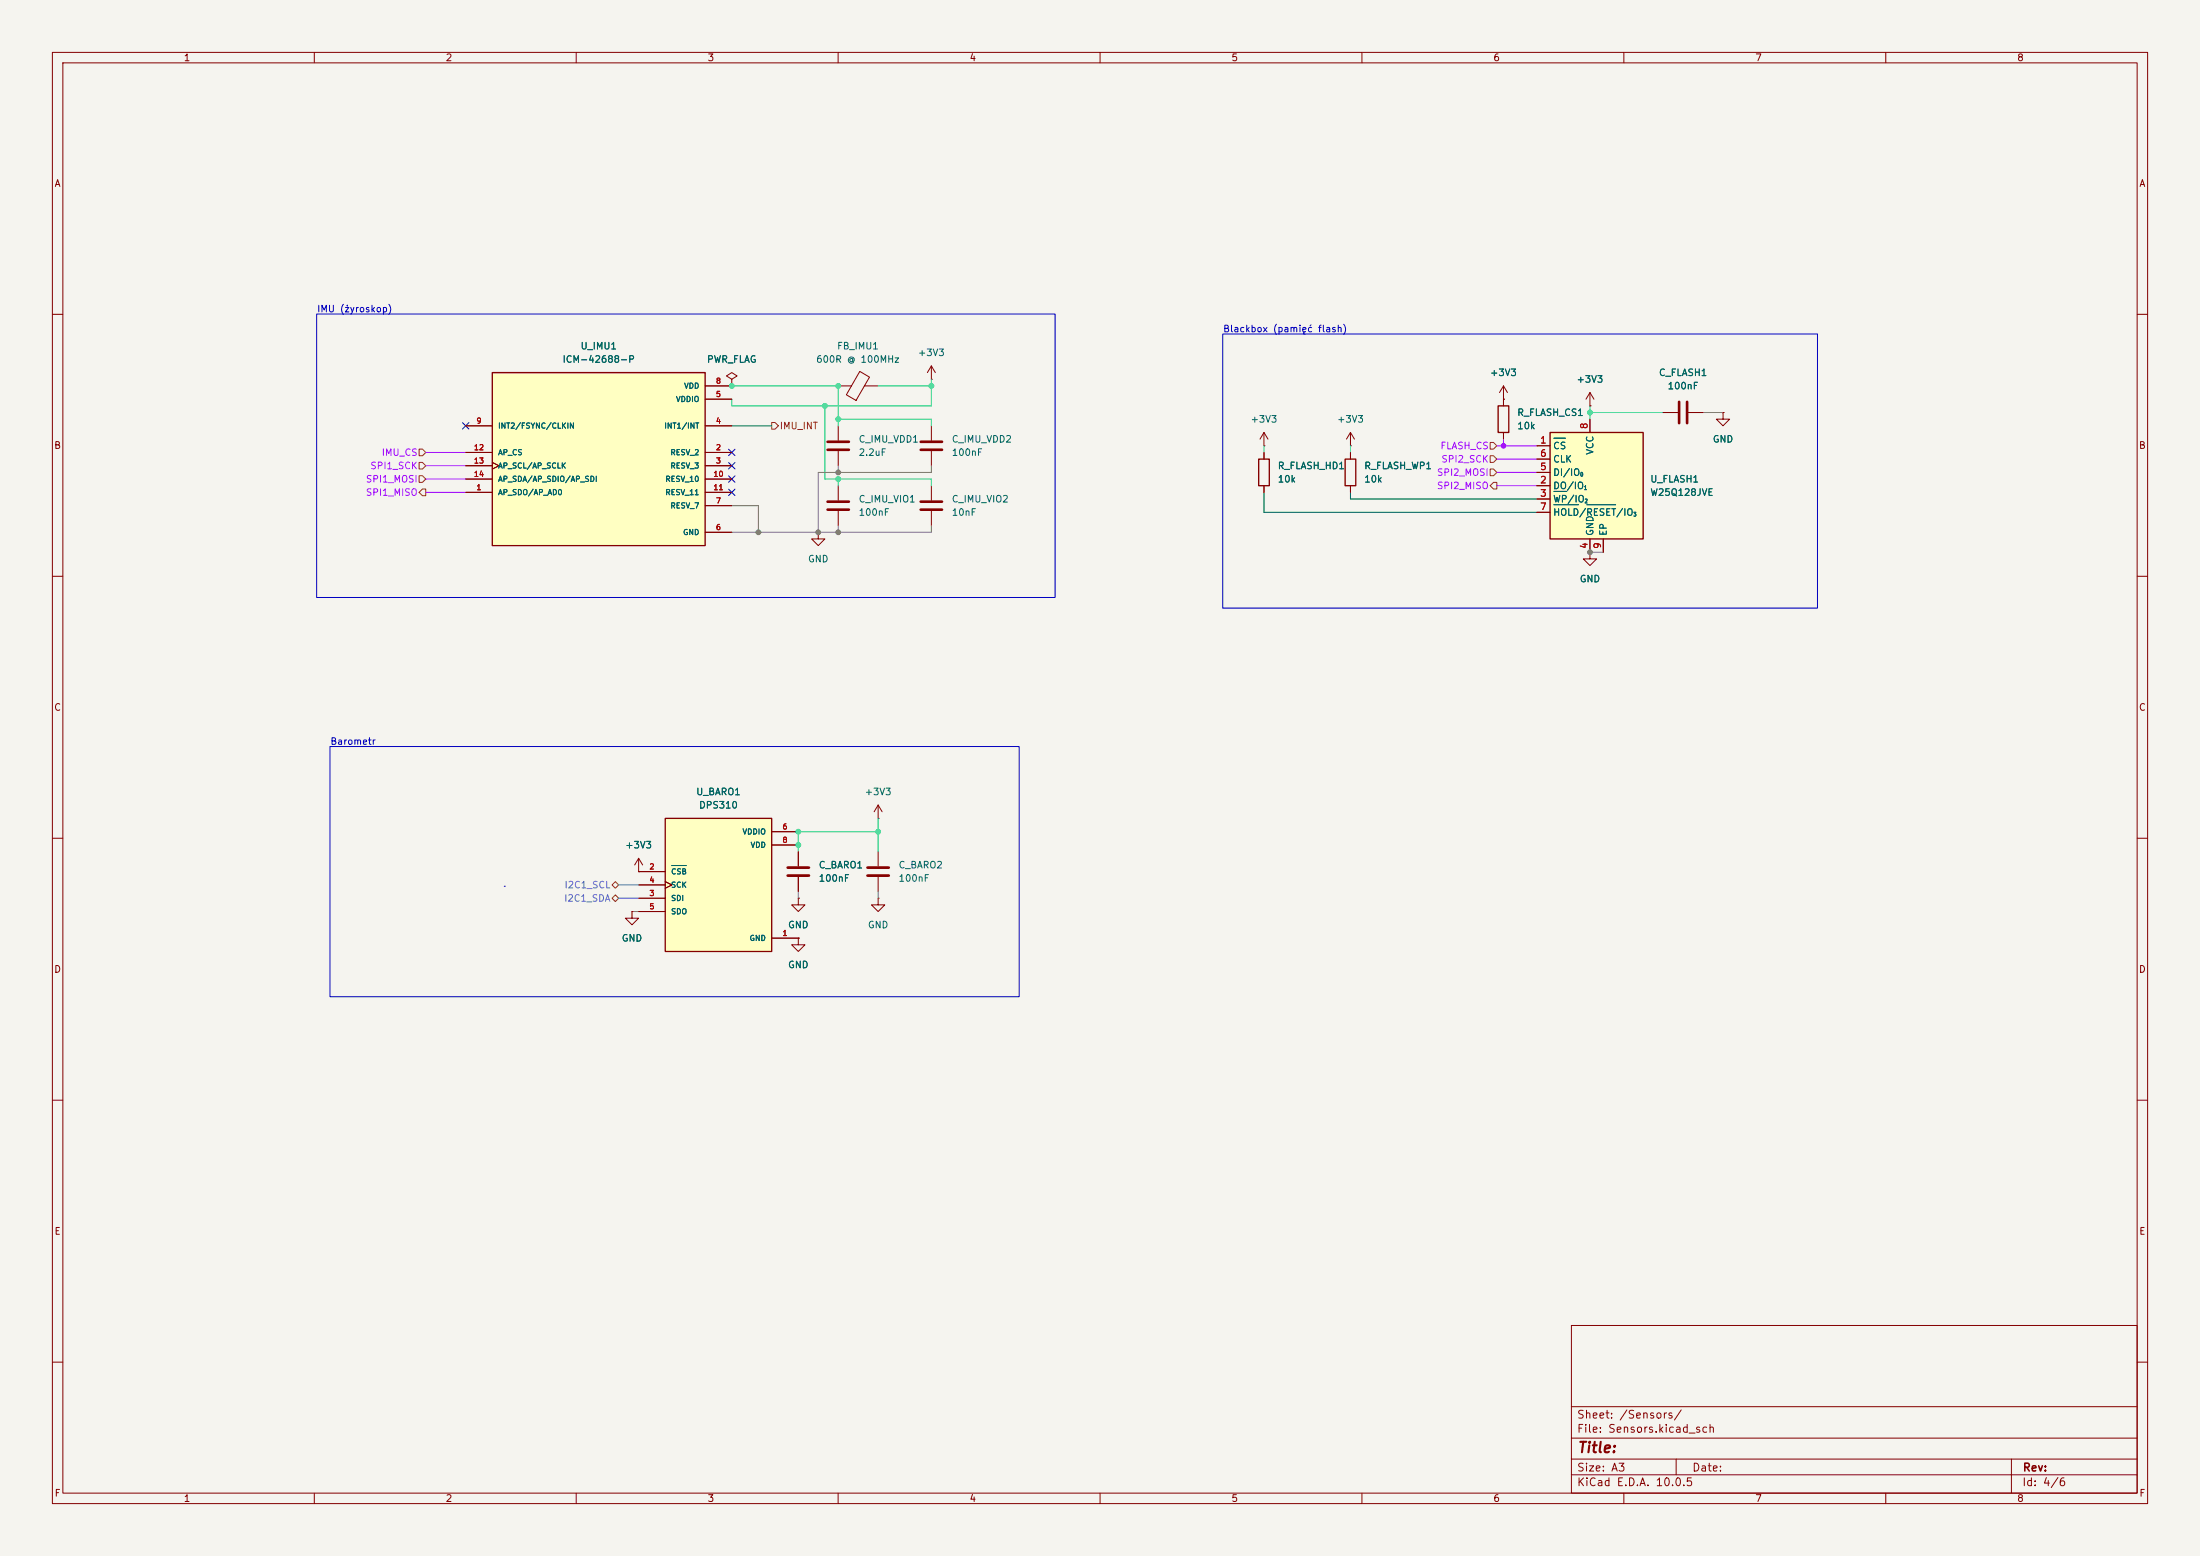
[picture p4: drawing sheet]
<svg xmlns="http://www.w3.org/2000/svg" width="420mm" height="297mm" viewBox="0 0 420 297" stroke-linecap="round" stroke-linejoin="round" font-family="sans-serif">
<path d="M0 0h420v297h-420z" fill="#f5f4ef" stroke="#f5f4ef" stroke-width=".19"/>
<g fill="none" stroke="#840000" stroke-width=".19">
<path d="M10 10h400v277h-400zM12 12h396v273h-396zM60 10v2M110 10v2M160 10v2M210 10v2M260 10v2M310 10v2M360 10v2M10 60h2M139.7 72.4l1-.6-1-.7-1 .7 1 .6v1.3M139.7 73.7h.1"/>
<path d="M317.5 78.7h2.8M322.3 78.7h2.8M328.9 78.7v1.3h1.3l-1.3 1.3-1.2-1.3h1.2M328.9 78.7h.1M408 60h2M177.8 81.3v2.8M177.8 86.1v2.8M177.8 92.7v2.8M177.8 97.5v2.8M241.3 85.1h.1M241.3 82.6v2.5M241.3 86.4v1.2"/>
<path d="M241.3 92.7v1.3M241.3 82.6l-.8 1.2M241.3 82.6l.8 1.2M257.8 85.1h.1M257.8 82.6v2.5M257.8 86.4v1.2M257.8 92.7v1.3M257.8 82.6l-.8 1.2M257.8 82.6l.8 1.2M10 110h2M156.2 101.6v1.3h1.3l-1.3 1.2-1.3-1.2h1.3M156.2 101.6h.1"/>
<path d="M408 110h2M10 160h2M408 160h2M10 210h2M408 210h2M300 253h108v32h-108zM10 260h2M300 278.5h108M300 274.5h108M300 268.5h108M320 278.5v3M384 278.5v6.5"/>
<path d="M408 260h2M60 285v2M110 285v2M160 285v2M210 285v2M260 285v2M300 281.5h108M310 285v2M360 285v2"/>
</g>
<path d="M320.5 76.7v4.1M322.1 76.7v4.1M175.8 95.8h4M175.8 97.3h4M175.8 84.3h4M175.8 85.9h4" fill="none" stroke="#840000" stroke-width=".51"/>
<path d="M240.3 87.6h2v5.1h-2zM256.8 87.6h2v5.1h-2z" fill="none" stroke="#840000" stroke-width=".25"/>
<path d="M94 71.1h40.6v33h-40.6z" fill="#ffffc2"/>
<path d="M94 71.1h40.6v33h-40.6z" fill="none" stroke="#840000" stroke-width=".25"/>
<g fill="none" stroke="#840000" stroke-width=".19">
<path d="M134.6 76.2h5.1M134.6 73.7h5.1M160 73.7h2.6M164.1 70.9l1.9 1.1-2.6 4.4-1.8-1zM165 73.7h2.6M177.8 72.4h.1M177.8 69.9l-.8 1.2M177.8 69.9l.8 1.2M177.8 69.9v2.5M303.5 77.5h.1M303.5 74.9l-.7 1.3M303.5 74.9l.8 1.3"/>
<path d="M303.5 74.9v2.6M88.9 94h5.1M88.9 86.4h5.1M88.9 88.9h5.1M88.9 81.3h5.1M88.9 91.4h5.1M94 88.3l1.2 .6-1.2 .6M134.6 94h5.1M134.6 86.4h5.1M134.6 88.9h5.1M134.6 81.3h5.1M134.6 96.5h5.1"/>
<path d="M134.6 91.4h5.1M160 81.3v2.8M160 86.1v2.8M160 92.7v2.8M160 97.5v2.8M134.6 101.6h5.1M167.6 156.2h.1M167.6 153.7l-.7 1.2M167.6 153.7l.8 1.2M167.6 153.7v2.5M152.4 171.5v1.2h1.3l-1.3 1.3-1.3-1.3h1.3M152.4 171.5h.1"/>
<path d="M152.4 179.1v1.2h1.3l-1.3 1.3-1.3-1.3h1.3M152.4 179.1h.1M152.4 162.6v2.8M152.4 167.4v2.8M167.6 171.5v1.2h1.3l-1.3 1.3-1.2-1.3h1.2M167.6 171.5h.1M167.6 162.6v2.8M167.6 167.4v2.8"/>
</g>
<path d="M158 95.8h4.1M158 97.3h4.1M158 84.3h4.1M158 85.9h4.1M150.4 165.6h4M150.4 167.1h4M165.6 165.6h4.1M165.6 167.1h4.1" fill="none" stroke="#840000" stroke-width=".51"/>
<path d="M127 156.2h20.3v25.4h-20.3z" fill="#ffffc2"/>
<path d="M286 77.5h2v5.1h-2zM127 156.2h20.3v25.4h-20.3z" fill="none" stroke="#840000" stroke-width=".25"/>
<g fill="none" stroke="#840000" stroke-width=".19">
<path d="M287 76.2h.1M287 73.7v3.8M287 73.7l-.7 1.2M287 73.7l.8 1.2M287 82.6v1.2M303.5 105.4v1.3h1.3l-1.3 1.3-1.2-1.3h1.2M303.5 105.4h.1M147.3 158.8h5.1M121.9 166.4h5.1M121.9 171.5h5.1M121.9 168.9h5.1M121.9 174h5.1"/>
<path d="M127 168.3l1.3 .6-1.3 .6M147.3 179.1h5.1M147.3 161.3h5.1"/>
</g>
<path d="M128.2 165.2h2.8" fill="none" stroke="#006464" stroke-width=".19"/>
<path d="M295.9 82.6h17.8v20.3h-17.8z" fill="#ffffc2"/>
<path d="M295.9 82.6h17.8v20.3h-17.8z" fill="none" stroke="#840000" stroke-width=".25"/>
<g fill="none" stroke="#840000" stroke-width=".19">
<path d="M134.6 76.2h5.1M134.6 73.7h5.1M139.7 73.7h.1M287 76.2h.1M287 76.2v1.3M303.5 77.5h.1M317.5 78.7h2.8M322.3 78.7h2.8M328.9 78.7h.1M88.9 94h5.1M88.9 86.4h5.1M88.9 88.9h5.1"/>
<path d="M88.9 81.3h5.1M88.9 91.4h5.1M94 88.3l1.2 .6-1.2 .6M134.6 94h5.1M134.6 86.4h5.1M134.6 88.9h5.1M134.6 81.3h5.1M134.6 96.5h5.1M134.6 91.4h5.1M241.3 86.4v1.2M241.3 92.7v1.3M257.8 86.4v1.2"/>
<path d="M257.8 92.7v1.3M287 82.6v1.2M293.4 85.1h2.5M293.4 92.7h2.5M293.4 95.3h2.5M293.4 90.2h2.5M293.4 87.6h2.5M293.4 97.8h2.5M303.5 80v2.6M134.6 101.6h5.1M303.5 105.4h.1M303.5 102.9v2.5"/>
<path d="M306.1 102.9v2.5M147.3 158.8h5.1M120.6 174v1.3h1.3l-1.3 1.2-1.2-1.2h1.2M120.6 174h.1M121.9 166.4h.1M121.9 163.8l-.7 1.3M121.9 163.8l.8 1.3M121.9 163.8v2.6M121.9 166.4h5.1M121.9 171.5h5.1M121.9 168.9h5.1M121.9 174h5.1"/>
<path d="M127 168.3l1.3 .6-1.3 .6M147.3 179.1h5.1M147.3 161.3h5.1M152.4 171.5h.1M152.4 179.1h.1M152.4 162.6v2.8M152.4 167.4v2.8"/>
</g>
<path d="M296.6 83.6h2.3M296.6 93.8h2.5M296.6 96.3h4.8M302.9 96.3h5.5M128.2 165.2h2.8" fill="none" stroke="#006464" stroke-width=".19"/>
<path d="M80 90.8h.6l.7 .6-.7 .7h-.6zM80 85.7h.6l.7 .7-.7 .6h-.6zM80 88.3h.6l.7 .6-.7 .6h-.6zM80.6 93.3h.7v1.3h-.7l-.6-.6zM147.3 80.6h.7l.6 .7-.6 .6h-.7zM284.5 84.5h.6l.6 .6-.6 .6h-.6zM284.5 87h.6l.6 .6-.6 .7h-.6zM284.5 89.5h.6l.6 .7-.6 .6h-.6zM285.1 92.1h.6v1.2h-.6l-.6-.6zM116.8 168.9l.7-.6 .6 .6-.6 .6zM117.5 170.8l.6 .7-.6 .6-.7-.6z" fill="none" stroke="#725600" stroke-width=".19"/>
<path d="M139.7 81.3h7.6M241.3 94v3.8h52.1M257.8 94v1.3h35.6" fill="none" stroke="#009600" stroke-width=".19"/>
<path d="M139.7 73.7h20.3v7.6M157.5 77.5v13.9h20.3v1.3M167.6 73.7h10.2M177.8 72.4v5.1h-38.1v-1.3M303.5 78.7h14M303.5 77.5v2.5M160 91.4v1.3M160 80h17.8v1.3M241.3 85.1v1.3M257.8 85.1v1.3M167.6 156.2v6.4M167.6 158.8h-15.2v3.8" fill="none" stroke="#11db87" stroke-width=".19"/>
<path d="M81.3 94h7.6M81.3 86.4h7.6M81.3 88.9h7.6M81.3 91.4h7.6M285.7 85.1h7.7M285.7 90.2h7.7M285.7 92.7h7.7M285.7 87.6h7.7M287 83.8v1.3" fill="none" stroke="#a412ff" stroke-width=".19"/>
<path d="M325.1 78.7h3.8M139.7 96.5h5.1v5.1M160 88.9v1.3M177.8 88.9v1.3h-21.6v11.4M160 100.3v1.3M177.8 100.3v1.3h-38.1M303.5 105.4h2.6M120.6 174h1.3M152.4 170.2v1.3M167.6 170.2v1.3" fill="none" stroke="#787878" stroke-width=".19"/>
<path d="M118.1 171.5h3.8M118.1 168.9h3.8" fill="none" stroke="#1e9fff" stroke-width=".19"/>
<path d="M88.3 80.7l1.2 1.2M89.5 80.7l-1.2 1.2M139.1 88.3l1.2 1.2M139.1 85.8l1.2 1.2M139.1 93.4l1.2 1.2M139.1 90.8l1.2 1.2M140.3 88.3l-1.2 1.2M140.3 85.8l-1.2 1.2M140.3 93.4l-1.2 1.2M140.3 90.8l-1.2 1.2" fill="none" stroke="#000084" stroke-width=".19"/>
<path d="M60.5 59.9h140.9v54.1h-140.9zM233.4 63.8h113.6v52.3h-113.6zM63 142.5h131.6v47.7h-131.6zM96.3 169.2h.1" fill="none" stroke="#0000c2" stroke-width=".19"/>
<g fill="#11db87" stroke="#11db87" stroke-width=".19">
<circle cx="303.5" cy="78.7" r=".46"/>
<circle cx="167.6" cy="158.8" r=".46"/>
<circle cx="152.4" cy="158.8" r=".46"/>
<circle cx="152.4" cy="161.3" r=".46"/>
<circle cx="139.7" cy="73.7" r=".46"/>
<circle cx="157.5" cy="77.5" r=".46"/>
<circle cx="160" cy="73.7" r=".46"/>
<circle cx="160" cy="80" r=".46"/>
<circle cx="160" cy="91.4" r=".46"/>
<circle cx="177.8" cy="73.7" r=".46"/>
</g>
<g fill="#787878" stroke="#787878" stroke-width=".19">
<circle cx="303.5" cy="105.4" r=".46"/>
<circle cx="144.8" cy="101.6" r=".46"/>
<circle cx="160" cy="101.6" r=".46"/>
<circle cx="156.2" cy="101.6" r=".46"/>
<circle cx="160" cy="90.2" r=".46"/>
</g>
<circle cx="287" cy="85.1" r=".46" fill="#a412ff" stroke="#a412ff" stroke-width=".19"/>
<text font-size="2" fill="#840000" x="301" y="277.8">Title:</text>
<g font-size="1.5" fill="#840000">
<text x="300.9" y="273.8">File: Sensors.kicad_sch</text>
<text x="300.9" y="271.1">Sheet: /Sensors/</text>
<text x="300.9" y="281.2">Size: A3</text>
<text x="322.9" y="281.2">Date:</text>
<text x="386" y="281.2">Rev:</text>
<text x="300.9" y="284">KiCad E.D.A. 10.0.5</text>
<text x="385.9" y="284">Id: 4/6</text>
</g>
<g font-size="1.3" fill="#840000">
<text x="35" y="12">1</text>
<text x="85" y="12">2</text>
<text x="135" y="12">3</text>
<text x="185" y="12">4</text>
<text x="235" y="12">5</text>
<text x="285" y="12">6</text>
<text x="335" y="12">7</text>
<text x="385" y="12">8</text>
<text x="10.3" y="36">A</text>
<text x="408.3" y="36">A</text>
<text x="10.2" y="86">B</text>
<text x="408.2" y="86">B</text>
<text x="10.2" y="136">C</text>
<text x="408.2" y="136">C</text>
<text x="10.2" y="186">D</text>
<text x="408.2" y="186">D</text>
<text x="10.3" y="236">E</text>
<text x="408.3" y="236">E</text>
<text x="10.3" y="286">F</text>
<text x="35" y="287">1</text>
<text x="85" y="287">2</text>
<text x="135" y="287">3</text>
<text x="185" y="287">4</text>
<text x="235" y="287">5</text>
<text x="285" y="287">6</text>
<text x="335" y="287">7</text>
<text x="385" y="287">8</text>
<text x="408.3" y="286">F</text>
</g>
<g font-size="1.3" fill="#0000c2">
<text x="60.4" y="59.9">IMU (żyroskop)</text>
<text x="233.4" y="63.7">Blackbox (pamięć flash)</text>
<text x="63" y="142.5">Barometr</text>
</g>
<g font-size="1.3" fill="#006464">
<text x="107.3" y="69.5">ICM-42688-P</text>
<text x="110.7" y="67">U_IMU1</text>
<text x="134.9" y="69.5">PWR_FLAG</text>
<text x="155.7" y="69.5">600R @ 100MHz</text>
<text x="159.7" y="67">FB_IMU1</text>
<text x="175.1" y="68.3">+3V3</text>
<text x="284.4" y="72.1">+3V3</text>
<text x="300.9" y="73.4">+3V3</text>
<text x="316.6" y="72.1">C_FLASH1</text>
<text x="318.2" y="74.6">100nF</text>
<text x="238.6" y="81">+3V3</text>
<text x="255.1" y="81">+3V3</text>
<text x="289.5" y="79.7">R_FLASH_CS1</text>
<text x="289.5" y="82.2">10k</text>
<text x="163.8" y="84.8">C_IMU_VDD1</text>
<text x="163.8" y="87.3">2.2uF</text>
<text x="181.6" y="84.8">C_IMU_VDD2</text>
<text x="181.6" y="87.3">100nF</text>
<text x="243.8" y="89.9">R_FLASH_HD1</text>
<text x="260.3" y="89.9">R_FLASH_WP1</text>
<text x="296.4" y="86.1">CS</text>
<text x="296.4" y="88.6">CLK</text>
<text x="304.5" y="86.9" transform="rotate(-90 304.5 86.9)">VCC</text>
<text x="326.9" y="84.8">GND</text>
<text x="243.8" y="92.4">10k</text>
<text x="260.3" y="92.4">10k</text>
<text x="296.4" y="93.7">DO/IO</text>
<text x="296.4" y="91.1">DI/IO</text>
<text x="314.9" y="92.4">U_FLASH1</text>
<text x="314.9" y="94.9">W25Q128JVE</text>
<text x="163.8" y="96.2">C_IMU_VIO1</text>
<text x="163.8" y="98.8">100nF</text>
<text x="181.6" y="96.2">C_IMU_VIO2</text>
<text x="181.6" y="98.8">10nF</text>
<text x="296.4" y="96.2">WP/IO</text>
<text x="296.4" y="98.8">HOLD/RESET/IO</text>
<text x="154.1" y="107.6">GND</text>
<text x="304.5" y="102.4" transform="rotate(-90 304.5 102.4)">GND</text>
<text x="307" y="102.4" transform="rotate(-90 307 102.4)">EP</text>
<text x="301.5" y="111.5">GND</text>
<text x="132.8" y="152.1">U_BARO1</text>
<text x="133.3" y="154.6">DPS310</text>
<text x="165" y="152.1">+3V3</text>
<text x="119.3" y="162.3">+3V3</text>
<text x="156.2" y="166.1">C_BARO1</text>
<text x="171.4" y="166.1">C_BARO2</text>
<text x="156.2" y="168.6">100nF</text>
<text x="171.4" y="168.6">100nF</text>
<text x="150.3" y="177.5">GND</text>
<text x="165.6" y="177.5">GND</text>
<text x="118.6" y="180">GND</text>
<text x="150.3" y="185.1">GND</text>
</g>
<text font-size="1.3" fill="#725600" x="148.8" y="82.2">IMU_INT</text>
<g font-size="1.3" fill="#a90000">
<text x="303.4" y="82" transform="rotate(-90 303.4 82)">8</text>
<text x="293.9" y="85">1</text>
<text x="293.9" y="87.5">6</text>
<text x="293.9" y="92.6">2</text>
<text x="293.9" y="95.1">3</text>
<text x="293.9" y="90">5</text>
<text x="293.9" y="97.7">7</text>
<text x="303.4" y="104.9" transform="rotate(-90 303.4 104.9)">4</text>
<text x="305.9" y="104.9" transform="rotate(-90 305.9 104.9)">9</text>
</g>
<g font-size="1.3" fill="#a412ff">
<text x="70.6" y="89.9">SPI1_SCK</text>
<text x="72.8" y="87.3">IMU_CS</text>
<text x="274.9" y="86.1">FLASH_CS</text>
<text x="275.1" y="88.6">SPI2_SCK</text>
<text x="69.7" y="94.9">SPI1_MISO</text>
<text x="69.7" y="92.4">SPI1_MOSI</text>
<text x="274.2" y="93.7">SPI2_MISO</text>
<text x="274.2" y="91.1">SPI2_MOSI</text>
</g>
<g font-size="1.3" fill="#1e9fff">
<text x="107.6" y="172.4">I2C1_SDA</text>
<text x="107.7" y="169.9">I2C1_SCL</text>
</g>
<g font-size="1" fill="#006464">
<text x="129" y="77">VDDIO</text>
<text x="130.5" y="74.4">VDD</text>
<text x="95" y="82">INT2/FSYNC/CLKIN</text>
<text x="126.7" y="82">INT1/INT</text>
<text x="95" y="87.1">AP_CS</text>
<text x="95" y="89.7">AP_SCL/AP_SCLK</text>
<text x="127.9" y="87.1">RESV_2</text>
<text x="127.9" y="89.7">RESV_3</text>
<text x="95" y="94.7">AP_SDO/AP_AD0</text>
<text x="95" y="92.2">AP_SDA/AP_SDIO/AP_SDI</text>
<text x="126.9" y="92.2">RESV_10</text>
<text x="126.9" y="94.7">RESV_11</text>
<text x="127.9" y="97.3">RESV_7</text>
<text x="130.3" y="102.4">GND</text>
<text x="141.7" y="159.5">VDDIO</text>
<text x="128" y="167.1">CSB</text>
<text x="143.2" y="162.1">VDD</text>
<text x="128" y="172.2">SDI</text>
<text x="128" y="169.7">SCK</text>
<text x="128" y="174.8">SDO</text>
<text x="143" y="179.8">GND</text>
</g>
<g font-size="1" fill="#a90000">
<text x="136.6" y="76">5</text>
<text x="136.6" y="73.5">8</text>
<text x="90.9" y="81.1">9</text>
<text x="136.6" y="81.1">4</text>
<text x="90.4" y="86.2">12</text>
<text x="90.4" y="88.7">13</text>
<text x="136.6" y="86.2">2</text>
<text x="136.6" y="88.7">3</text>
<text x="90.4" y="91.3">14</text>
<text x="90.9" y="93.8">1</text>
<text x="136.1" y="91.3">10</text>
<text x="136.1" y="93.8">11</text>
<text x="136.6" y="101.4">6</text>
<text x="136.6" y="96.3">7</text>
<text x="149.3" y="158.6">6</text>
<text x="149.3" y="161.1">8</text>
<text x="123.9" y="166.2">2</text>
<text x="123.9" y="171.3">3</text>
<text x="123.9" y="168.7">4</text>
<text x="123.9" y="173.8">5</text>
<text x="149.3" y="178.9">1</text>
</g>
<g font-size=".8" fill="#006464">
<text x="301.6" y="91.1">0</text>
<text x="302.3" y="93.7">1</text>
<text x="302.4" y="96.2">2</text>
<text x="311.8" y="98.8">3</text>
</g>
</svg>
